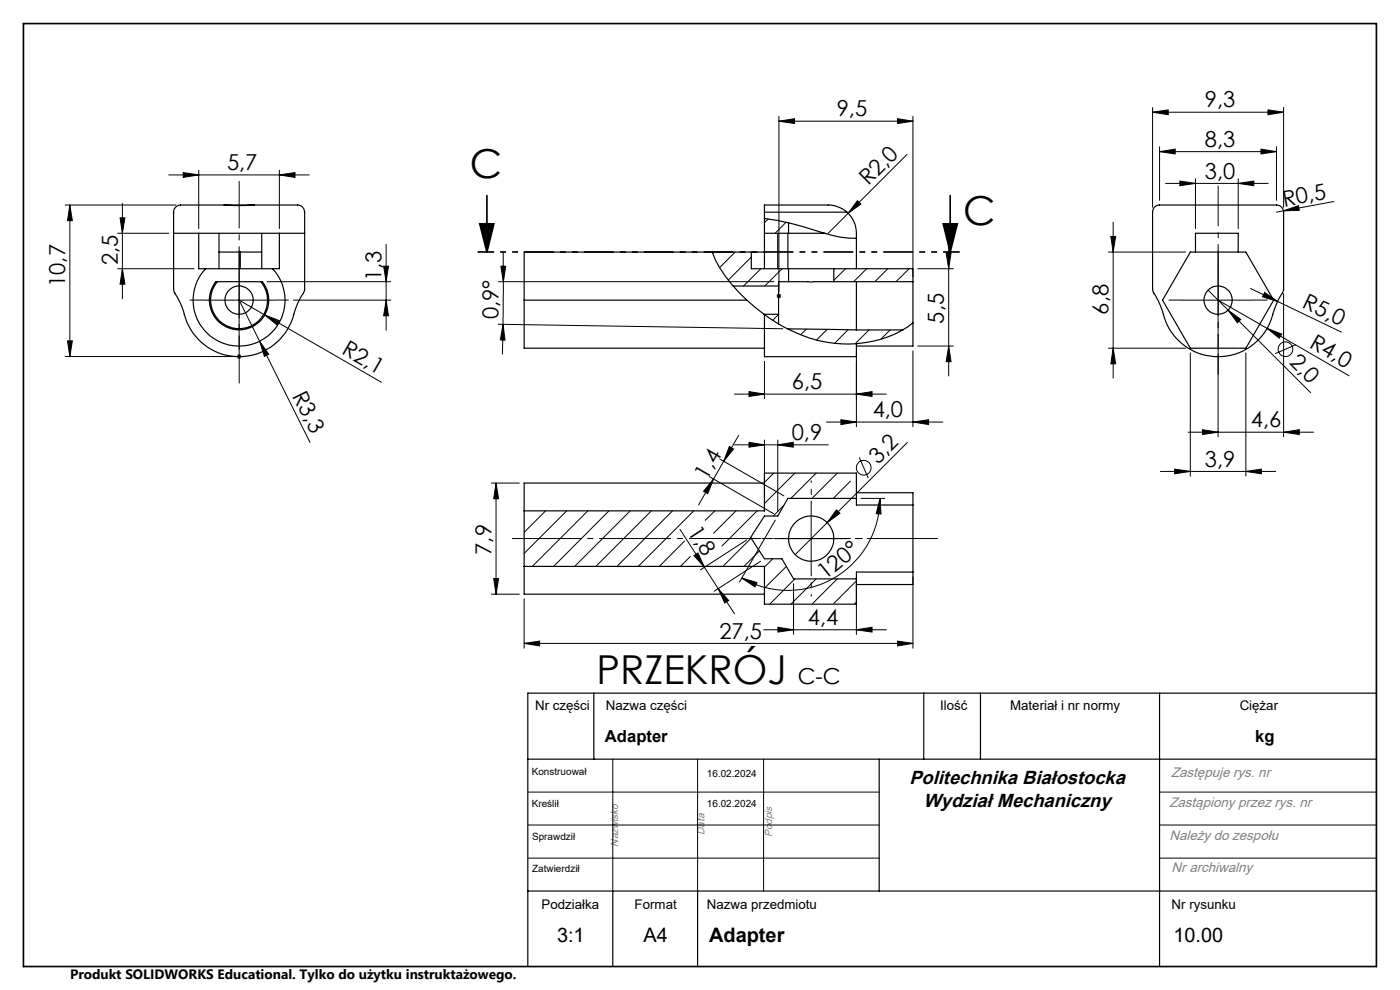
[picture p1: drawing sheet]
<svg xmlns="http://www.w3.org/2000/svg" width="297mm" height="210mm" viewBox="0 0 297 210" stroke-linecap="round" stroke-linejoin="round" font-family="sans-serif">
<g fill="none" stroke="#000" stroke-width=".21">
<path d="M35.8 37.1h29.8M38.9 36.6l3.3 .5-3.3 .5zM42.2 36.1v12.4M59.3 37.1l3.3-.5v1zM59.3 36.1v12.4M165.2 25.7l3.4-.5v1zM165.2 24.7v37.1M165.2 25.7h28.5M190.4 25.2l3.3 .5-3.3 .5zM192.4 32.8l-16.7 16.7M193.7 24.7v34.1M244.5 23.8l3.3-.5v1z"/>
<path d="M244.5 22.8v21.2M244.5 23.8h27.8M246 32.2l3.3-.6v1.1zM246 31.1v11.4M246 32.2h24.8M247.3 38.9h21.7M250.3 38.4l3.3 .5-3.3 .5zM253.6 37.9v10.6M262.7 38.9l3.3-.5v1zM262.7 37.9v10.6M267.5 31.6l3.3 .6-3.3 .5zM269 23.3l3.3 .5-3.3 .5z"/>
<path d="M270.8 31.1v11.4M272.3 22.8v21.2M13.8 43.5h23.5M14.8 43.5v32.1M14.8 43.5l.5 3.3h-1zM25 57h16.2M25 49.5h10.8M25.5 46.2h1l-.5 3.3zM26 43.1v20.3M26 57l.5 3.3h-1zM50.7 56.2v15M56.7 59.8h26.2"/>
<path d="M81.4 56.5h1l-.5 3.3zM81.9 51.8v18.2M105.8 59.8h58.4M106.3 56.5h1l-.5 3.3zM106.8 53.4v6.4M106.8 59.8l-.1 9M151.5 53.5l-.3 .3M156 53.5l-3.4 3.3M159.4 54.5l-4.9 4.9M161.4 57l-3.7 3.7M163 46.5l-.8 .7M165.9 57l-3.7 3.7"/>
<path d="M166.8 47.1l-2.4 2.4M179.4 57l-2.5 2.5M181.9 42.6l.7 .7-2.7 2zM183.9 57l-2.8 2.8M188.3 57l-2.7 2.8M192.9 57l-2.8 2.8M194.7 57h7.5M200.7 53.7h1.1l-.5 3.3zM201.3 50.7v29.1M235.2 53.5h16.3M235.7 50.2h1l-.6 3.3zM236.1 47.1v33.1"/>
<path d="M258.4 56.2v15M272.3 44.7l3.1-1.1 .2 1zM272.3 44.7l-1.5 .3M283 42.7l-10.7 2M13.8 75.6h35.9M14.3 72.3h1l-.5 3.3zM43.2 63.7h15M50.2 75.6h1M50.4 75.3l.7 .7M50.7 75.1v1M51.1 75.3l-.7 .7M55.1 72.4l1.9 2.7-.9 .5z"/>
<path d="M56.2 66.8l3.1 1.2-.5 .9zM62.2 63.7h20.7M81.9 63.7l.5 3.3h-1zM105.7 68.8l60.4 .9M106.7 68.8l.4 3.3h-.9zM106.7 68.8l-.1 6.4M162.2 76.7v7.9M164.7 62.8h1M164.9 62.4l.7 .7M165.2 66.7l-1.3 1.2M165.2 62.3v1M165.6 62.4l-.7 .7"/>
<path d="M171.1 69.8l-1.2 1.2M175.5 69.9l-2.3 2.2M179.9 69.9l-2.9 2.9M181.7 74.4v16.1M184.4 70l-3 2.9M188.8 70l-1.9 2M193.7 74.4v16.1M194.7 73.4h7.5M201.3 73.4l.5 3.3h-1.1zM235.2 73.9h16.3M236.1 73.9l.6 3.3h-1zM250.9 63.7h15"/>
<path d="M252.5 74.9v26.1M256.3 61.6l21.8 21.7M258.4 63.7l27.8 16M258.4 75.2v17.5M260.5 65.8l2.7 2-.7 .7zM264.3 74.9v26.1M265.3 61.2l19.3 9.2M268.3 62l2.7 2-3.2-1zM268.8 69.7l3.1 1.2-.5 .8zM272.3 62.3v30.4M274.9 73.1l-4.4 1.9M80.9 81.1l-30.2-17.4 15.1 30.1"/>
<path d="M152.7 97.4l13.6 7.8M153.5 97.9l-2.1 3.7M154.7 94.7l.9 .5-2.1 2.7zM155.8 94.4h19.9M155.8 83.6h32.2M156.7 92.3l-3.2 5.6M158.9 83.1l3.3 .5-3.3 .5zM158.9 93.8l3.3 .6-3.3 .5zM162.2 93.3v15.2M165 94.4l3.3-.6v1.1zM165 93.3v15.2M175.3 89.5h24.7"/>
<path d="M178.4 89l3.3 .5-3.3 .6zM181.7 83.6l3.3-.5v1zM182.3 97l1.9 4.4M192.5 93.9l-23.8 23.7M193.7 89.5l3.3-.5v1.1zM249.2 99.5l3.3 .5-3.3 .5zM252.1 91.7h26.6M255.1 91.1l3.3 .6-3.3 .5zM272.3 91.7l3.3-.6v1.1zM104.2 102.5h6M105.2 102.5l.6 3.3h-1.1zM105.2 102.5v23.5"/>
<path d="M111.2 108.4h.1M115.7 108.4l-4.5 4.5M120.2 108.4l-9 9M124.7 108.4l-11.8 11.7M129.2 108.4l-11.8 11.7M133.7 108.4l-11.8 11.7M138.2 108.4l-11.8 11.7M142.7 108.4l-11.8 11.7M144.3 112.3l8.1 12.6M145.2 114.8l-5.3 5.3M146.5 118l-2.1 2.1M147.2 108.4l-11.8 11.7"/>
<path d="M147.2 117.9l.9-.6 1.3 3zM150.5 101.1l13.6 7.9M151.4 101.6l-3.2 5.5M151.4 101.6l-1.3 3.1-.8-.5zM151.7 108.4l-2.1 2M156.1 108.4l-4.7 4.7M158.4 114.5l-9.8 6.4M159.3 114.2l-5.9 5.9M160.6 108.4l-7.5 7.4M161.1 116.9l-3.3 3.2M161.4 119.1l-9.9 6.3M163.9 118.5l-1.7 1.8"/>
<path d="M164.1 100.4l-1.9 1.9M164.5 110.3l-7.6 13.2M164.6 114.3h15M166.3 107.2l-2.3 2.3M168.6 100.4l-6.4 6.4M172.1 106.7v15M173.1 100.4l-5.3 5.3M177.4 108.2l.8 .7-2.7 2zM177.6 100.4l-5.3 5.3M180.4 102.1l-3.6 3.6M182.7 105.7h5M186.7 105.7l.2 3.3h-1z"/>
<path d="M186.7 105.7a19.6 19.6 0 0 1-29.3 16.9M246.2 100h24.5M264.3 100l3.3-.5v1zM104.2 126h6M104.7 122.7h1.1l-.6 3.3zM111.2 136.5l3.3-.5v1zM111.2 127v10.5M111.2 136.5h82.5M152.4 124.9l3.4 5.3M152.4 124.9l2.2 2.5-.9 .5zM157.4 122.6l3.2 1-.4 .9zM162 133.6h26"/>
<path d="M165 133.1l3.3 .5-3.3 .5zM166.8 120.1l-4.6 4.7M168.3 123.8v10.8M168.6 122.8l-5.3 5.4M173.1 122.8l-5.3 5.4M177.6 122.8l-5.2 5.2M181.7 133.6l3.3-.5v1zM181.7 123.2l-4.8 4.8M181.7 127.7l-.4 .5M181.7 123.8v10.8M190.4 136l3.3 .5-3.3 .5zM193.7 122.4v15.1"/>
<path d="M112 168h74.5M112 175h74.5M130 161v28M148 161v28M162 161v28M246 168h46M246 175h46M112 182h74.5M246 182h46"/>
<circle cx="272.7" cy="74.1" r="1.55"/>
<circle cx="183.2" cy="99.2" r="1.56"/>
</g>
<g fill="none" stroke="#000" stroke-width=".25">
<path d="M36.8 49.5v12a30.9 30.9 0 0 1 2.9 6.9 12.1 12.1 0 0 0 12.5 7.2 12.1 12.1 0 0 0 10.5-10.1l1.9-4.1v-11.9M36.8 49.5h27.8M42.2 49.5v7.5h17.1v-7.5M43.6 57a9.7 9.7 0 0 0 .3 13.6 9.7 9.7 0 0 0 13.6 0 9.7 9.7 0 0 0 .3-13.6M45.8 59.8h9.9a6.3 6.3 0 0 1-.7 8.5 6.3 6.3 0 0 1-8.6 0 6.3 6.3 0 0 1-.6-8.5zM45.9 59.8h.1M46.1 59.8a6.1 6.1 0 0 0 .5 8.3 6.1 6.1 0 0 0 8.3 0 6.1 6.1 0 0 0 .5-8.3M46.5 53.5h9M46.5 49.5v7.5M47.6 43.5h-9.3a1.58 1.58 0 0 0-1.5 1.9v4.1M47.6 43.5h6.3M51 53.5v3.5"/>
<path d="M53.9 43.5h9.2a1.58 1.58 0 0 1 1.5 1.9v4.1M55.5 59.8h.1M55.5 49.5v7.5M151.1 53.5a26.7 26.7 0 0 0 7.3 10.2M159.4 53.5v3.5h7.9M162.2 46.3a87.9 87.9 0 0 1 14.3 3.6l3.5 .6h1.7M162.2 45v-1.5h13.5a6.2 6.2 0 0 1 4 1.5M162.2 45v12M162.2 45h17.5M162.2 53.5h-51v20.4h51M162.2 49.5h5.1M165 49.5v7.5"/>
<path d="M167.1 49.5v7.5M167.3 49.5h7.7M167.3 59.8h9.6M167.3 57h9.6M167.3 47.3v2.2M167.3 57v2.8M167.3 59.8h-2.1v.9M176.9 57v2.8M176.9 59.8h16.8M176.9 57h16.8v2.8M179.7 45a6 6 0 0 1 2 4.5v7.5M181.7 59.8v10.2"/>
<path d="M193.7 59.8v8.7M244.9 43.9l.5-.3 .6-.1h24.8a1.51 1.51 0 0 1 1.5 1.5v16.5a27.3 27.3 0 0 0-2.8 6.9 12 12 0 0 1-12.3 7.2 12 12 0 0 1-10.6-9.5 16.1 16.1 0 0 0-1.9-4.2l-.2-.4v-16.5l.1-.6zM252.5 53.5h11.8l5.9 10.2-5.9 10.2h-11.8l-5.9-10.2zM253.6 53.5v-4h9.1v4M111.2 63.7h47.2M155.5 60.7h9.7M158.4 63.7l3.8 3M162.1 66.7h3.1M162.2 66.7v9h19.5v-2.8M162.2 66.7a29.1 29.1 0 0 0 19.5 6.2M165.2 60.7v6M165.2 66.7v2"/>
<path d="M167 69.7l14.7 .3M181.7 70h9.9M193.7 68.5v4.9h-12M193.7 68.5a22 22 0 0 1-12 4.4M162.2 102.5h-51v23.5h51M181.7 104.5h12v2.6M181.7 105.7h-14.6l-2.1 3.8h-2.8l-3 4.5 3 4.5h3.7l2.4 4.3h13.4M193.7 107.1h-12v-6.7h-19.5v8h-51M193.7 107.1v14.2M111.2 120.1h51v8.1h19.5v-6.9h12M193.7 121.3v2.7h-12M126 147v14"/>
<path d="M196 147v14M208 147v14M246 147v58M292 147h-180v58M112 161h180M186.5 161v28M112 189h180M130 189v16M148 189v16"/>
<circle cx="50.7" cy="63.7" r="3"/>
<circle cx="258.4" cy="63.7" r="3"/>
<circle cx="172.1" cy="114.3" r="4.8"/>
</g>
<path d="M5 5h287v200h-287zM101.8 47.5h3l-1.5 6zM103.3 41.5v12M200.1 47.5h3l-1.5 6zM201.6 41.5v12" fill="none" stroke="#000" stroke-width=".35"/>
<path d="M50.7 56.1v-3M258.4 56.1v-3M43.2 63.6h-3M50.7 71.1v3M58.2 63.6h3M250.9 63.6h-3M258.4 71.1v3M265.9 63.6h3" fill="none" stroke="#000" stroke-width=".21" stroke-dasharray="15.2 1.3 1.3 1.3" stroke-linecap="butt"/>
<path d="M164.6 114.2h-4.8M172.1 106.7v-4.8M179.6 114.2h4.8M172.1 121.7v4.8" fill="none" stroke="#000" stroke-width=".21" stroke-dasharray="15.2 1.3 1.3 1.3" stroke-dashoffset="14.7" stroke-linecap="butt"/>
<path d="M203.6 53.4h-102.3" fill="none" stroke="#000" stroke-width=".35" stroke-dasharray="6.3 1.3 1.3 1.3 1.3 1.3" stroke-dashoffset="2.8" stroke-linecap="butt"/>
<path d="M258.4 39.4v40.1" fill="none" stroke="#000" stroke-width=".21" stroke-dasharray="15.2 1.3 1.3 1.3" stroke-dashoffset="6.6" stroke-linecap="butt"/>
<path d="M50.7 38.4v42.9" fill="none" stroke="#000" stroke-width=".21" stroke-dasharray="15.2 1.3 1.3 1.3" stroke-dashoffset="5.2" stroke-linecap="butt"/>
<path d="M108.6 114.2h90.4" fill="none" stroke="#000" stroke-width=".21" stroke-dasharray="15.2 1.3 1.3 1.3" stroke-dashoffset=".5" stroke-linecap="butt"/>
<g fill="#000">
<path d="M181.9 42.6l.7 .7-2.7 2zM272.3 44.7l3.1-1.1 .2 1zM55.1 72.4l1.9 2.7-.9 .5zM260.5 65.8l2.7 2-.7 .7zM268.3 62l2.7 2-3.2-1zM177.4 108.2l.8 .7-2.7 2z"/>
<path d="M165.2 25.7l3.4-.5v1zM190.4 25.2l3.3 .5-3.3 .5z"/>
<path d="M267.5 31.6l3.3 .6-3.3 .5zM246 32.2l3.3-.6v1.1z"/>
<path d="M26 57l.5 3.3h-1zM25.5 46.2h1l-.5 3.3z"/>
<path d="M81.4 56.5h1l-.5 3.3zM81.9 63.7l.5 3.3h-1zM235.7 50.2h1l-.6 3.3zM236.1 73.9l.6 3.3h-1z"/>
<path d="M200.7 53.7h1.1l-.5 3.3zM201.3 73.4l.5 3.3h-1.1z"/>
<path d="M200.1 47.5h3l-1.5 6zM101.8 47.5h3l-1.5 6z"/>
<path d="M14.3 72.3h1l-.5 3.3zM14.8 43.5l.5 3.3h-1z"/>
<path d="M56.2 66.8l2.6 2.1 .5-.9zM268.8 69.7l2.6 2 .5-.8z"/>
<path d="M106.7 68.8l.4 3.3h-.9zM106.3 56.5h1l-.5 3.3z"/>
<path d="M154.7 94.7l.9 .5-2.1 2.7zM151.4 101.6l-1.3 3.1-.8-.5z"/>
<path d="M158.9 83.1l3.3 .5-3.3 .5zM181.7 83.6l3.3-.5v1zM178.4 89l3.3 .5-3.3 .6zM193.7 89.5l3.3-.5v1.1zM38.9 36.6l3.3 .5-3.3 .5zM59.3 37.1l3.3-.5v1zM250.3 38.4l3.3 .5-3.3 .5zM262.7 38.9l3.3-.5v1zM244.5 23.8l3.3-.5v1zM269 23.3l3.3 .5-3.3 .5z"/>
<path d="M165 94.4l3.3-.6v1.1zM158.9 93.8l3.3 .6-3.3 .5z"/>
<path d="M272.3 91.7l3.3-.6v1.1zM255.1 91.1l3.3 .6-3.3 .5z"/>
<path d="M105.2 102.5l.6 3.3h-1.1zM104.7 122.7h1.1l-.6 3.3z"/>
<path d="M249.2 99.5l3.3 .5-3.3 .5zM264.3 100l3.3-.5v1z"/>
<path d="M111.2 136.5l3.3-.5v1zM190.4 136l3.3 .5-3.3 .5zM165 133.1l3.3 .5-3.3 .5zM181.7 133.6l3.3-.5v1z"/>
<path d="M147.2 117.9l.9-.6 1.3 3zM152.4 124.9l2.2 2.5-.9 .5z"/>
<path d="M157.4 122.6l3.2 1-.4 .9zM186.7 105.7l.2 3.3h-1z"/>
</g>
<g font-size="8.5">
<text x="99.7" y="37.8">C</text>
<text x="204.3" y="47.7">C</text>
<text x="126.5" y="145.2">PRZEKRÓJ</text>
</g>
<g font-size="4.7">
<text x="255.6" y="22.8">9,3</text>
<text x="177.5" y="24.7">9,5</text>
<text x="255.6" y="31.1">8,3</text>
<text x="48.2" y="36.1">5,7</text>
<text x="184.2" y="39.5" transform="rotate(-45 184.2 39.5)">R2,0</text>
<text x="255.6" y="37.9">3,0</text>
<text x="272.4" y="43.9" transform="rotate(-10 272.4 43.9)">R0,5</text>
<text x="25" y="56.2" transform="rotate(-90 25 56.2)">2,5</text>
<text x="80.9" y="59.6" transform="rotate(-90 80.9 59.6)">1,3</text>
<text x="13.8" y="60.9" transform="rotate(-90 13.8 60.9)">10,7</text>
<text x="276" y="65.2" transform="rotate(26 276 65.2)">R5,0</text>
<text x="105.7" y="67.7" transform="rotate(-90 105.7 67.7)">0,9°</text>
<text x="200.3" y="68.6" transform="rotate(-90 200.3 68.6)">5,5</text>
<text x="235.2" y="66.7" transform="rotate(-90 235.2 66.7)">6,8</text>
<text x="72.3" y="74.9" transform="rotate(30 72.3 74.9)">R2,1</text>
<text x="273.3" y="77.1" transform="rotate(45 273.3 77.1)">2,0</text>
<text x="277.6" y="73.5" transform="rotate(30 277.6 73.5)">R4,0</text>
<text x="61.9" y="83.9" transform="rotate(64 61.9 83.9)">R3,3</text>
<text x="168" y="82.6">6,5</text>
<text x="185.1" y="88.5">4,0</text>
<text x="168" y="93.3">0,9</text>
<text x="265.4" y="90.6">4,6</text>
<text x="186.3" y="98.6" transform="rotate(-45 186.3 98.6)">3,2</text>
<text x="255.6" y="99">3,9</text>
<text x="150" y="102" transform="rotate(-60 150 102)">1,4</text>
<text x="145.8" y="112.8" transform="rotate(57 145.8 112.8)">1,8</text>
<text x="104.2" y="117.7" transform="rotate(-90 104.2 117.7)">7,9</text>
<text x="175" y="123.1" transform="rotate(-39 175 123.1)">120°</text>
<text x="152.6" y="135.5">27,5</text>
<text x="171.4" y="132.6">4,4</text>
<text x="169.2" y="145.1">C-C</text>
</g>
<g font-size="4.2">
<text x="118.2" y="199.8">3:1</text>
<text x="136.5" y="199.8">A4</text>
<text x="150.4" y="199.8">Adapter</text>
<text x="248.9" y="199.8">10.00</text>
</g>
<g font-size="4">
<text x="192.9" y="166.2">Politechnika Białostocka</text>
<text x="195.9" y="171.1">Wydział Mechaniczny</text>
</g>
<g font-size="3.5">
<text x="128.3" y="157.5">Adapter</text>
<text x="266.3" y="157.4">kg</text>
</g>
<g font-size="2.9" fill="#808080">
<text x="248.4" y="164.9">Zastępuje rys. nr</text>
<text x="248.1" y="171.2">Zastąpiony przez rys. nr</text>
<text x="248.1" y="178.1">Należy do zespołu</text>
<text x="248.6" y="185">Nr archiwalny</text>
</g>
<text font-size="2.9" x="14.9" y="207.6">Produkt SOLIDWORKS Educational. Tylko do użytku instruktażowego.</text>
<g font-size="2.8">
<text x="113.5" y="150.6">Nr części</text>
<text x="128.5" y="150.6">Nazwa części</text>
<text x="199.4" y="150.6">Ilość</text>
<text x="214.3" y="150.6">Materiał i nr normy</text>
<text x="263" y="150.6">Ciężar</text>
<text x="114.9" y="192.9">Podziałka</text>
<text x="134.6" y="192.9">Format</text>
<text x="150" y="192.9">Nazwa przedmiotu</text>
<text x="248.6" y="192.9">Nr rysunku</text>
</g>
<g font-size="2.2" fill="#808080">
<text x="131.1" y="179.6" transform="rotate(-90 131.1 179.6)">Nazwisko</text>
<text x="149.4" y="177.1" transform="rotate(-90 149.4 177.1)">Data</text>
<text x="163.8" y="177.6" transform="rotate(-90 163.8 177.6)">Podpis</text>
</g>
<g font-size="2.1">
<text x="112.8" y="164.3">Konstruował</text>
<text x="150" y="164.9">16.02.2024</text>
<text x="112.8" y="171.2">Kreślił</text>
<text x="150" y="171.2">16.02.2024</text>
<text x="112.9" y="178.1">Sprawdził</text>
<text x="112.9" y="185">Zatwierdził</text>
</g>
</svg>
